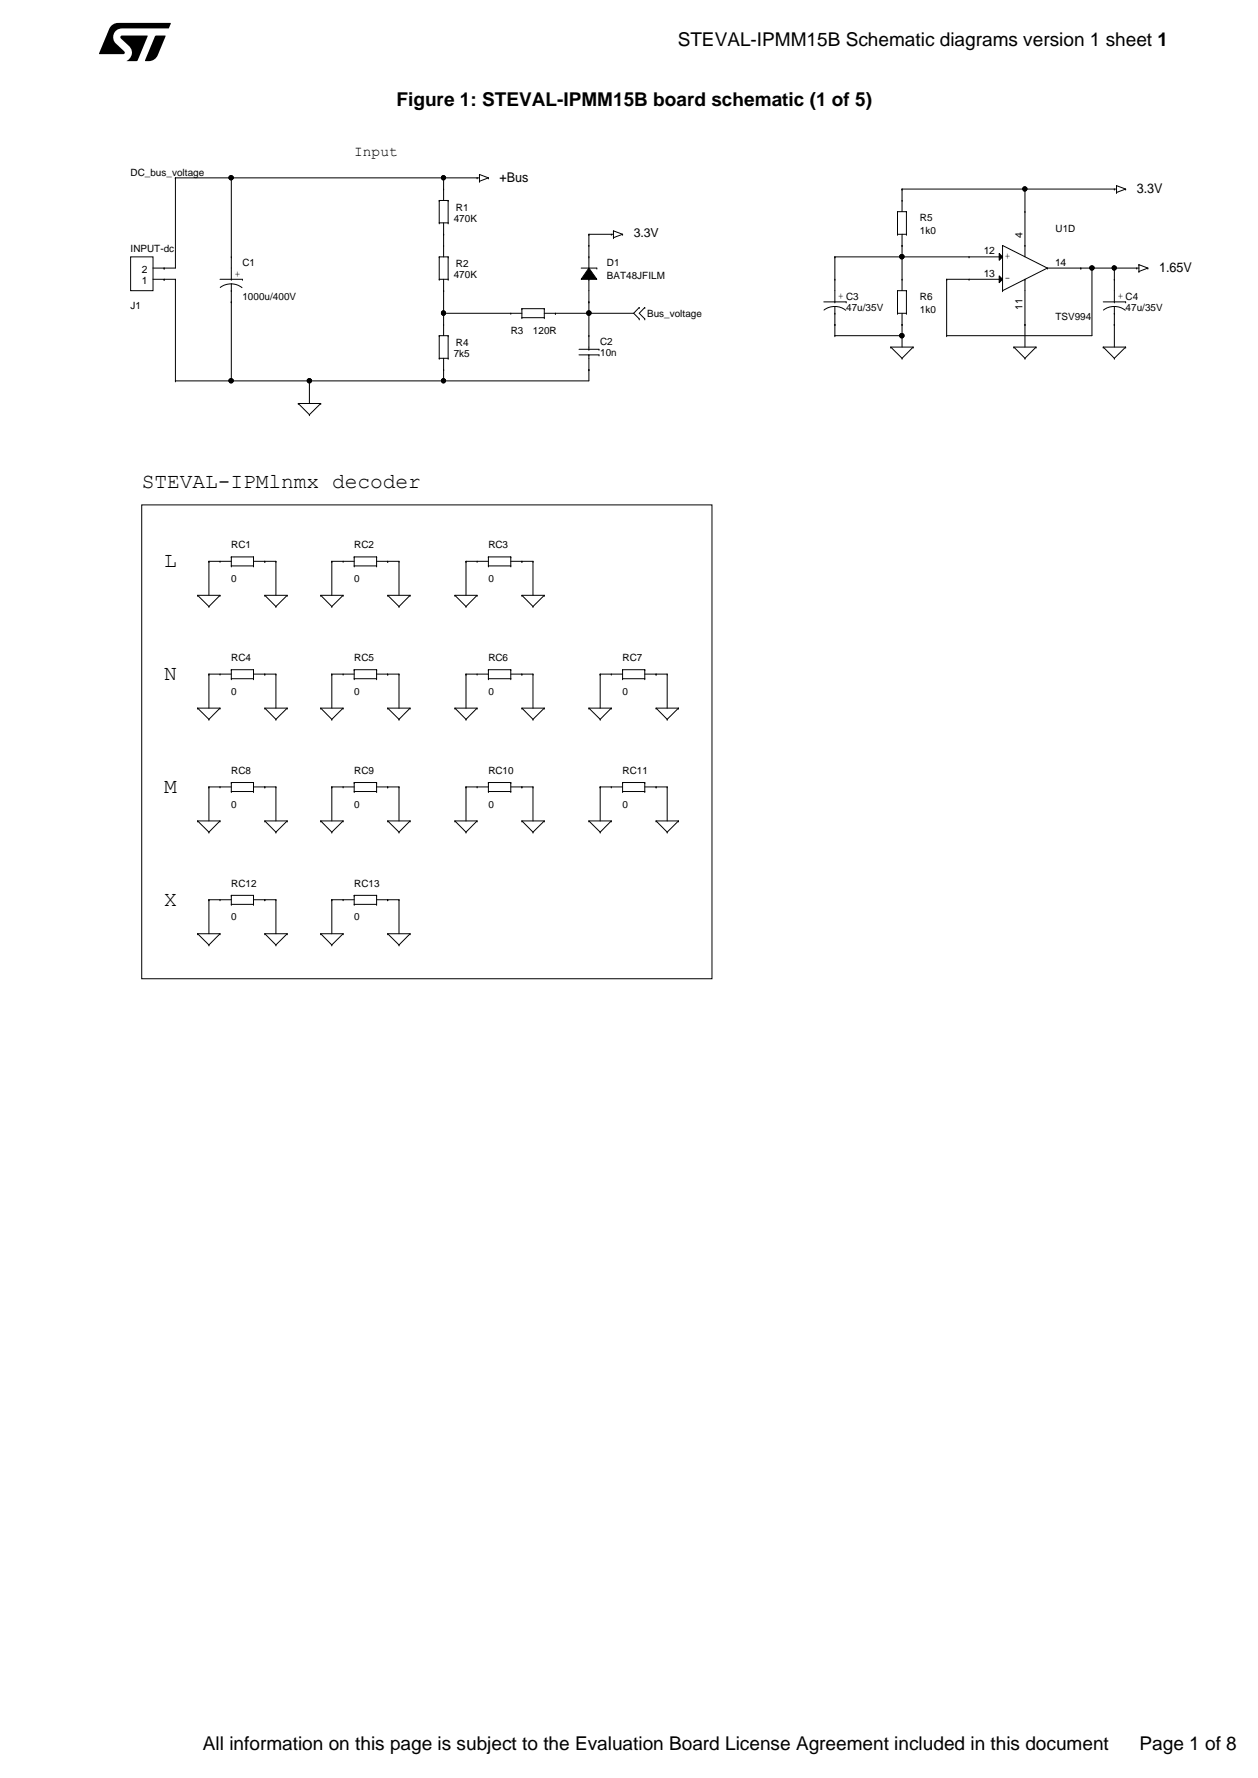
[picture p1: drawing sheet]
<svg xmlns="http://www.w3.org/2000/svg" width="210mm" height="297mm" viewBox="0 0 210 297" stroke-linecap="round" stroke-linejoin="round" font-family="sans-serif">
<path d="M20.2 6l4.4-.1 .1 .1-1.8 4.2h-1.8a1.56 1.56 0 0 0 .5-2.5l-1.4-1.3-.1-.2zM25.9 6l1.7-.1 .1 .1-1.4 3.2a1.61 1.61 0 0 1-1.5 1h-.5l-.1-.1zM18.7 4.2l.6-.3 .4-.1h8.7l.1 .1-.4 .8h-7.7a1.46 1.46 0 0 0-1.4 .9 1.46 1.46 0 0 0 .3 1.6l1.4 1.4 .1 .2v.2h-4.2l1.6-4.2z" fill="#000"/>
<g fill="none" stroke="#000" stroke-width=".17">
<path d="M29.3 29.7h.1M29.3 29.7h50.7M29.3 29.7v15.1h-3.8M38.6 29.7h.1M38.6 29.7v17M73.3 37.2h.1M73.3 33.5h.1M73.3 33.5v3.7M73.3 37.2h1.5M73.3 33.5h1.5M74.1 31.6h.1M74.1 39.1h.1"/>
<path d="M74.1 29.7h.1M74.1 29.7v3.8M74.1 37.2v5.7M74.8 37.2h.1M74.8 33.5h.1M74.8 33.5v3.7M79.6 29.7h.1M80 30.3h.1M80 29.1h.1M80 29.1v1.2M80 29.1l1.5 .6M81.5 29.7h.1"/>
<path d="M81.5 29.7l-1.5 .6M98.3 39.1h.1M98.3 39.1h4.1M98.3 39.1v5.7M102 39.1h.1M102.4 39.7h.1M102.4 38.6h.1M102.4 38.6v1.1M102.4 38.6l1.5 .5M103.9 39.1h.1M103.9 39.1l-1.5 .6M149.8 35.4h.1"/>
<path d="M149.8 39.1h.1M149.8 39.1h1.5M149.8 35.4v3.7M149.8 35.4h1.5M150.6 33.5h.1M150.6 31.6h.1M150.6 31.6h35.8M150.6 31.6v3.8M150.6 39.1v9.5M151.3 35.4h.1M151.3 39.1h.1M151.3 35.4v3.7"/>
<path d="M171.1 35.4h.1M171.1 31.6h.1M171.1 31.6v11.3M186 31.6h.1M186.4 31l1.5 .6M186.4 32.2h.1M186.4 31h.1M186.4 31v1.2M187.9 31.6h.1M187.9 31.6l-1.5 .6M21.8 42.9h3.7v5.7h-3.7zM25.5 46.7h3.8"/>
<path d="M27.4 46.7h.1M27.4 44.8h.1M29.3 46.7h.1M29.3 46.7v16.9M36.7 46.7h3.8M38.6 47.4l1.1 .2 .7 .5M38.6 48.6h.1M38.6 46.7h.1M38.6 47.4l-1.2 .2-.6 .4M38.6 42.9h.1M38.6 50.4h.1M38.6 47.4v16.2"/>
<path d="M40.5 46.7h.1M73.3 46.7h.1M73.3 42.9h.1M73.3 59.8h.1M73.3 56.1h.1M73.3 46.7h1.5M73.3 42.9v3.8M73.3 56.1v3.7M73.3 42.9h1.5M73.3 59.8h1.5M73.3 56.1h1.5M74.1 41h.1"/>
<path d="M74.1 48.6h.1M74.1 54.2h.1M74.1 52.3h.1M74.1 46.7v9.4M74.1 59.8v3.8M74.1 52.3h13M74.8 46.7h.1M74.8 42.9h.1M74.8 59.8h.1M74.8 56.1h.1M74.8 42.9v3.8M74.8 56.1v3.7"/>
<path d="M85.3 52.3h.1M87.1 51.6h.1M87.1 53.1h.1M87.1 53.1h3.8M87.1 51.6h3.8M87.1 51.6v1.5M90.9 53.1h.1M90.9 51.6h.1M90.9 51.6v1.5M90.9 52.3h14.9M92.7 52.3h.1M96.6 59.3h3.4"/>
<path d="M96.6 58.3h3.4M97 44.8h2.6M98.3 44.8l1.3 1.9h-2.6zM98.3 46.7h.1M98.3 42.9h.1M98.3 50.4h.1M98.3 41h.1M98.3 58.3h.1M98.3 59.3h.1M98.3 56.1h.1M98.3 52.3h.1M98.3 46.7v11.6"/>
<path d="M98.3 59.3v4.3h-69M99.6 44.8h.1M100 59.3h.1M100 58.3h.1M105.8 52.3l.9 1M106.7 51.4h.1M106.7 53.3h.1M106.7 51.4l-.9 .9M107.6 53.3h.1M107.6 51.4h.1M107.6 51.4l-.9 .9 .9 1M137.5 50.4h3.8"/>
<path d="M139.4 52.3h.1M139.4 50.4h.1M139.4 51.2l-.8 .1-1.1 .5M139.4 46.7h.1M139.4 54.2h.1M139.4 56.1h.1M139.4 42.9h.1M139.4 42.9h28M139.4 42.9v7.5M139.4 51.2v4.9M139.4 56.1h11.2M139.4 51.2l1.1 .2 .7 .4"/>
<path d="M141.3 50.4h.1M148.7 58h.1M148.7 58h3.7M148.7 58l1.9 1.8M149.8 48.6h.1M149.8 52.3h.1M149.8 52.3h1.5M149.8 48.6h1.5M149.8 48.6v3.7M150.6 59.8h.1M150.6 54.2h.1M150.6 46.7h.1"/>
<path d="M150.6 41h.1M150.6 42.9h.1M150.6 56.1h.1M150.6 52.3v5.7M151.3 48.6h.1M151.3 52.3h.1M151.3 48.6v3.7M152.4 58h.1M152.4 58l-1.8 1.8M158 46.7h.1M158 56.1h.1M158 46.7h9.4"/>
<path d="M158 46.7v9.4M161.8 42.9h.1M161.8 46.7h.1M166.8 42.3l.6 .6-.6 .6zM166.8 46.1l.6 .6-.6 .5zM167.4 41h.1M167.4 48.6h.1M167.4 41l7.4 3.8M167.4 41v7.6M169.2 58h.1M169.2 58h3.7M169.2 58l1.9 1.8"/>
<path d="M171.1 59.8h.1M171.1 41h.1M171.1 46.7h.1M171.1 54.2h.1M171.1 46.7v11.3M172.9 58h.1M172.9 58l-1.8 1.8M174.8 44.8h.1M174.8 44.8h15.3M174.8 44.8l-7.4 3.8M180.4 44.8h.1M182.3 44.8h.1"/>
<path d="M182.3 44.8v11.3h-24.3M184.2 58h.1M184.2 58h3.7M184.2 58l1.8 1.8M184.2 50.4h3.7M186 51.2l1.2 .2 .6 .4M186 59.8h.1M186 52.3h.1M186 50.4h.1M186 51.2l-.8 .1-1 .5M186 46.7h.1M186 54.2h.1"/>
<path d="M186 44.8h.1M186 44.8v5.6M186 51.2v6.8M187.9 58h.1M187.9 50.4h.1M187.9 58l-1.9 1.8M189.8 44.8h.1M190.1 45.3h.1M190.1 44.2h.1M190.1 44.2v1.1M190.1 44.2l1.5 .6M191.6 44.8h.1"/>
<path d="M191.6 44.8l-1.5 .5M29.3 63.6h.1M38.6 63.6h.1M49.8 67.4h.1M49.8 67.4h3.7M49.8 67.4l1.8 1.9M51.6 69.3h.1M51.6 63.6h.1M51.6 63.6v3.8M53.5 67.4h.1M53.5 67.4l-1.9 1.9M74.1 61.8h.1"/>
<path d="M74.1 63.6h.1M98.3 61.8h.1M23.7 84.3h95.2v79.2h-95.2zM33 99.4h.1M33 99.4h3.7M33 99.4l1.9 1.9M34.9 93.8h.1M34.9 93.8h3.7M34.9 93.8v5.6M36.7 99.4h.1M36.7 93.8h.1M36.7 99.4l-1.8 1.9"/>
<path d="M38.6 93h.1M38.6 94.5h.1M38.6 94.5h3.7M38.6 93h3.7M38.6 93v1.5M42.3 94.5h.1M42.3 93h.1M42.3 93.8h3.8M42.3 93v1.5M44.2 99.4h.1M44.2 93.8h.1M44.2 99.4h3.7"/>
<path d="M44.2 99.4l1.9 1.9M46.1 93.8h.1M46.1 93.8v5.6M47.9 99.4h.1M47.9 99.4l-1.8 1.9M53.5 99.4h.1M53.5 99.4h3.8M53.5 99.4l1.9 1.9M55.4 93.8h.1M55.4 93.8h3.7M55.4 93.8v5.6M57.3 99.4h.1"/>
<path d="M57.3 93.8h.1M57.3 99.4l-1.9 1.9M59.1 93h.1M59.1 94.5h.1M59.1 94.5h3.8M59.1 93h3.8M59.1 93v1.5M62.9 94.5h.1M62.9 93h.1M62.9 93v1.5M62.9 93.8h3.7M64.7 99.4h.1"/>
<path d="M64.7 93.8h.1M64.7 99.4h3.8M64.7 99.4l1.9 1.9M66.6 93.8h.1M66.6 93.8v5.6M68.5 99.4h.1M68.5 99.4l-1.9 1.9M75.9 99.4l1.9 1.9M75.9 99.4h.1M75.9 99.4h3.7M77.8 93.8h.1M77.8 93.8h3.7"/>
<path d="M77.8 93.8v5.6M79.6 99.4h.1M79.6 93.8h.1M79.6 99.4l-1.8 1.9M81.5 93h.1M81.5 94.5h.1M81.5 93v1.5M81.5 94.5h3.8M81.5 93h3.8M85.3 94.5h.1M85.3 93h.1M85.3 93v1.5"/>
<path d="M85.3 93.8h3.7M87.1 99.4h.1M87.1 93.8h.1M87.1 99.4h3.8M87.1 99.4l1.9 1.9M89 93.8h.1M89 93.8v5.6M90.9 99.4h.1M90.9 99.4l-1.9 1.9M33 118.3h.1M33 118.3h3.7M33 118.3l1.9 1.9"/>
<path d="M34.9 101.3h.1M34.9 112.6h.1M34.9 112.6h3.7M34.9 112.6v5.7M36.7 118.3h.1M36.7 112.6h.1M36.7 118.3l-1.8 1.9M38.6 111.9h.1M38.6 113.4h.1M38.6 113.4h3.7M38.6 111.9h3.7M38.6 111.9v1.5"/>
<path d="M42.3 113.4h.1M42.3 111.9h.1M42.3 112.6h3.8M42.3 111.9v1.5M44.2 118.3h.1M44.2 112.6h.1M44.2 118.3h3.7M44.2 118.3l1.9 1.9M46.1 101.3h.1M46.1 112.6h.1M46.1 112.6v5.7M47.9 118.3h.1"/>
<path d="M47.9 118.3l-1.8 1.9M53.5 118.3h.1M53.5 118.3h3.8M53.5 118.3l1.9 1.9M55.4 101.3h.1M55.4 112.6h.1M55.4 112.6h3.7M55.4 112.6v5.7M57.3 118.3h.1M57.3 112.6h.1M57.3 118.3l-1.9 1.9M59.1 111.9h.1"/>
<path d="M59.1 113.4h.1M59.1 113.4h3.8M59.1 111.9h3.8M59.1 111.9v1.5M62.9 113.4h.1M62.9 111.9h.1M62.9 112.6h3.7M62.9 111.9v1.5M64.7 118.3h.1M64.7 112.6h.1M64.7 118.3h3.8M64.7 118.3l1.9 1.9"/>
<path d="M66.6 101.3h.1M66.6 112.6h.1M66.6 112.6v5.7M68.5 118.3h.1M68.5 118.3l-1.9 1.9M75.9 118.3l1.9 1.9M75.9 118.3h.1M75.9 118.3h3.7M77.8 101.3h.1M77.8 112.6h.1M77.8 112.6h3.7M77.8 112.6v5.7"/>
<path d="M79.6 118.3h.1M79.6 112.6h.1M79.6 118.3l-1.8 1.9M81.5 111.9h.1M81.5 113.4h.1M81.5 113.4h3.8M81.5 111.9h3.8M81.5 111.9v1.5M85.3 113.4h.1M85.3 111.9h.1M85.3 111.9v1.5M85.3 112.6h3.7"/>
<path d="M87.1 118.3h.1M87.1 112.6h.1M87.1 118.3h3.8M87.1 118.3l1.9 1.9M89 101.3h.1M89 112.6h.1M89 112.6v5.7M90.9 118.3h.1M90.9 118.3l-1.9 1.9M98.3 118.3h.1M98.3 118.3h3.7M98.3 118.3l1.9 1.9"/>
<path d="M100.2 112.6h.1M100.2 112.6v5.7M100.2 112.6h3.7M102 118.3h.1M102 112.6h.1M102 118.3l-1.8 1.9M103.9 111.9h.1M103.9 113.4h.1M103.9 113.4h3.7M103.9 111.9h3.7M103.9 111.9v1.5M107.6 113.4h.1"/>
<path d="M107.6 111.9h.1M107.6 112.6h3.8M107.6 111.9v1.5M109.5 118.3h.1M109.5 112.6h.1M109.5 118.3h3.8M109.5 118.3l1.9 1.9M111.4 112.6h.1M111.4 112.6v5.7M113.3 118.3h.1M113.3 118.3l-1.9 1.9M33 137.1h.1"/>
<path d="M33 137.1h3.7M33 137.1l1.9 1.9M34.9 120.2h.1M34.9 139h.1M34.9 131.5h.1M34.9 131.5h3.7M34.9 131.5v5.6M36.7 137.1h.1M36.7 131.5h.1M36.7 137.1l-1.8 1.9M38.6 130.7h.1M38.6 132.2h.1"/>
<path d="M38.6 130.7v1.5M38.6 132.2h3.7M38.6 130.7h3.7M42.3 132.2h.1M42.3 130.7h.1M42.3 130.7v1.5M42.3 131.5h3.8M44.2 137.1h.1M44.2 131.5h.1M44.2 137.1h3.7M44.2 137.1l1.9 1.9M46.1 120.2h.1"/>
<path d="M46.1 139h.1M46.1 131.5h.1M46.1 131.5v5.6M47.9 137.1h.1M47.9 137.1l-1.8 1.9M53.5 137.1h.1M53.5 137.1h3.8M53.5 137.1l1.9 1.9M55.4 120.2h.1M55.4 139h.1M55.4 131.5h.1M55.4 131.5h3.7"/>
<path d="M55.4 131.5v5.6M57.3 137.1h.1M57.3 131.5h.1M57.3 137.1l-1.9 1.9M59.1 130.7h.1M59.1 132.2h.1M59.1 130.7v1.5M59.1 132.2h3.8M59.1 130.7h3.8M62.9 132.2h.1M62.9 130.7h.1M62.9 130.7v1.5"/>
<path d="M62.9 131.5h3.7M64.7 137.1h.1M64.7 131.5h.1M64.7 137.1h3.8M64.7 137.1l1.9 1.9M66.6 120.2h.1M66.6 139h.1M66.6 131.5h.1M66.6 131.5v5.6M68.5 137.1h.1M68.5 137.1l-1.9 1.9M75.9 137.1l1.9 1.9"/>
<path d="M75.9 137.1h.1M75.9 137.1h3.7M77.8 120.2h.1M77.8 139h.1M77.8 131.5h.1M77.8 131.5h3.7M77.8 131.5v5.6M79.6 137.1h.1M79.6 131.5h.1M79.6 137.1l-1.8 1.9M81.5 130.7h.1M81.5 132.2h.1"/>
<path d="M81.5 130.7v1.5M81.5 132.2h3.8M81.5 130.7h3.8M85.3 132.2h.1M85.3 130.7h.1M85.3 130.7v1.5M85.3 131.5h3.7M87.1 137.1h.1M87.1 131.5h.1M87.1 137.1h3.8M87.1 137.1l1.9 1.9M89 120.2h.1"/>
<path d="M89 139h.1M89 131.5h.1M89 131.5v5.6M90.9 137.1h.1M90.9 137.1l-1.9 1.9M98.3 137.1h.1M98.3 137.1h3.7M98.3 137.1l1.9 1.9M100.2 120.2h.1M100.2 139h.1M100.2 131.5h.1M100.2 131.5v5.6"/>
<path d="M100.2 131.5h3.7M102 137.1h.1M102 131.5h.1M102 137.1l-1.8 1.9M103.9 130.7h.1M103.9 132.2h.1M103.9 132.2h3.7M103.9 130.7h3.7M103.9 130.7v1.5M107.6 132.2h.1M107.6 130.7h.1M107.6 131.5h3.8"/>
<path d="M107.6 130.7v1.5M109.5 137.1h.1M109.5 131.5h.1M109.5 137.1h3.8M109.5 137.1l1.9 1.9M111.4 120.2h.1M111.4 139h.1M111.4 131.5h.1M111.4 131.5v5.6M113.3 137.1h.1M113.3 137.1l-1.9 1.9M33 156h.1"/>
<path d="M33 156h3.7M33 156l1.9 1.8M34.9 157.8h.1M34.9 150.3h.1M34.9 150.3h3.7M34.9 150.3v5.7M36.7 156h.1M36.7 150.3h.1M36.7 156l-1.8 1.8M38.6 149.6h.1M38.6 151.1h.1M38.6 151.1h3.7"/>
<path d="M38.6 149.6h3.7M38.6 149.6v1.5M42.3 151.1h.1M42.3 149.6h.1M42.3 149.6v1.5M42.3 150.3h3.8M44.2 156h.1M44.2 150.3h.1M44.2 156h3.7M44.2 156l1.9 1.8M46.1 157.8h.1M46.1 150.3h.1"/>
<path d="M46.1 150.3v5.7M47.9 156h.1M47.9 156l-1.8 1.8M53.5 156h.1M53.5 156h3.8M53.5 156l1.9 1.8M55.4 157.8h.1M55.4 150.3h.1M55.4 150.3h3.7M55.4 150.3v5.7M57.3 156h.1M57.3 150.3h.1"/>
<path d="M57.3 156l-1.9 1.8M59.1 149.6h.1M59.1 151.1h.1M59.1 149.6v1.5M59.1 151.1h3.8M59.1 149.6h3.8M62.9 151.1h.1M62.9 149.6h.1M62.9 149.6v1.5M62.9 150.3h3.7M64.7 156h.1M64.7 150.3h.1"/>
<path d="M64.7 156h3.8M64.7 156l1.9 1.8M66.6 157.8h.1M66.6 150.3h.1M66.6 150.3v5.7M68.5 156h.1M68.5 156l-1.9 1.8"/>
<circle cx="38.6" cy="29.7" r=".36"/>
<circle cx="74" cy="29.7" r=".36"/>
<circle cx="171.1" cy="31.6" r=".36"/>
<circle cx="74" cy="52.3" r=".36"/>
<circle cx="98.3" cy="52.3" r=".37"/>
<circle cx="150.5" cy="56.1" r=".37"/>
<circle cx="150.5" cy="42.9" r=".37"/>
<circle cx="182.3" cy="44.8" r=".36"/>
<circle cx="186" cy="44.8" r=".36"/>
<circle cx="38.6" cy="63.6" r=".36"/>
<circle cx="51.7" cy="63.6" r=".36"/>
<circle cx="74" cy="63.6" r=".36"/>
</g>
<g fill="#000">
<path d="M166.8 42.3l.6 .6-.6 .6zM166.8 46.1l.6 .6-.6 .5z"/>
<path d="M98.3 44.8l1.3 1.9h-2.6z" fill-rule="evenodd"/>
<circle cx="38.6" cy="29.7" r=".36"/>
<circle cx="74" cy="29.7" r=".36"/>
<circle cx="171.1" cy="31.6" r=".36"/>
<circle cx="74" cy="52.3" r=".36"/>
<circle cx="98.3" cy="52.3" r=".37"/>
<circle cx="150.5" cy="56.1" r=".37"/>
<circle cx="150.5" cy="42.9" r=".37"/>
<circle cx="182.3" cy="44.8" r=".36"/>
<circle cx="186" cy="44.8" r=".36"/>
<circle cx="38.6" cy="63.6" r=".36"/>
<circle cx="51.7" cy="63.6" r=".36"/>
<circle cx="74" cy="63.6" r=".36"/>
</g>
<g font-size="3.6">
<text x="23.7" y="81.5">STEVAL-IPMlnmx decoder</text>
<text x="27.4" y="94.7">L</text>
<text x="27.4" y="113.6">N</text>
<text x="27.4" y="132.4">M</text>
<text x="27.4" y="151.3">X</text>
</g>
<g font-size="3.2">
<text x="113.1" y="7.7">STEVAL-IPMM15B Schematic diagrams version 1 sheet 1</text>
<text x="66.2" y="17.7">Figure 1: STEVAL-IPMM15B board schematic (1 of 5)</text>
<text x="33.9" y="292.4">All information on this page is subject to the Evaluation Board License Agreement included in this document</text>
<text x="190.2" y="292.4">Page 1 of 8</text>
</g>
<text font-size="2.4" x="59.1" y="26">Input</text>
<g font-size="2.2">
<text x="83.4" y="30.4">+Bus</text>
<text x="189.8" y="32.3">3.3V</text>
<text x="193.5" y="45.5">1.65V</text>
</g>
<text font-size="2.1" x="105.8" y="39.7">3.3V</text>
<g font-size="1.7">
<text x="21.8" y="29.3">DC_bus_voltage</text>
<text x="76.1" y="35.2">R1</text>
<text x="75.7" y="37.1">470K</text>
<text x="153.6" y="36.9">R5</text>
<text x="153.6" y="39.2">1k0</text>
<text x="170.7" y="39.7" transform="rotate(-90 170.7 39.7)">4</text>
<text x="176.2" y="38.8">U1D</text>
<text x="21.8" y="42.2">INPUT-dc</text>
<text x="23.7" y="47.5">1</text>
<text x="23.7" y="45.6">2</text>
<text x="39.2" y="46.3">+</text>
<text x="40.5" y="44.4">C1</text>
<text x="75.7" y="46.5">470K</text>
<text x="76.1" y="44.6">R2</text>
<text x="101.3" y="44.4">D1</text>
<text x="101.3" y="46.7">BAT48JFILM</text>
<text x="164.2" y="42.5">12</text>
<text x="164.2" y="46.3">13</text>
<text x="167.7" y="47">-</text>
<text x="167.7" y="43.2">+</text>
<text x="176.1" y="44.4">14</text>
<text x="21.8" y="51.6">J1</text>
<text x="40.5" y="50.1">1000u/400V</text>
<text x="108" y="52.9">Bus_voltage</text>
<text x="139.9" y="50">+ C3</text>
<text x="141.3" y="52">47u/35V</text>
<text x="153.6" y="50.1">R6</text>
<text x="153.6" y="52.3">1k0</text>
<text x="170.7" y="51.8" transform="rotate(-90 170.7 51.8)">11</text>
<text x="176.2" y="53.4">TSV994</text>
<text x="186.6" y="50">+ C4</text>
<text x="187.9" y="52">47u/35V</text>
<text x="75.7" y="59.7">7k5</text>
<text x="76.1" y="57.8">R4</text>
<text x="85.3" y="55.7">R3</text>
<text x="89" y="55.7">120R</text>
<text x="100.2" y="57.6">C2</text>
<text x="100.2" y="59.5">10n</text>
<text x="38.6" y="91.6">RC1</text>
<text x="59.1" y="91.6">RC2</text>
<text x="81.5" y="91.6">RC3</text>
<text x="38.6" y="97.2">0</text>
<text x="59.1" y="97.2">0</text>
<text x="81.5" y="97.2">0</text>
<text x="38.6" y="110.4">RC4</text>
<text x="59.1" y="110.4">RC5</text>
<text x="81.5" y="110.4">RC6</text>
<text x="103.9" y="110.4">RC7</text>
<text x="38.6" y="116">0</text>
<text x="59.1" y="116">0</text>
<text x="81.5" y="116">0</text>
<text x="103.9" y="116">0</text>
<text x="38.6" y="129.2">RC8</text>
<text x="59.1" y="129.2">RC9</text>
<text x="81.5" y="129.2">RC10</text>
<text x="103.9" y="129.2">RC11</text>
<text x="38.6" y="134.9">0</text>
<text x="59.1" y="134.9">0</text>
<text x="81.5" y="134.9">0</text>
<text x="103.9" y="134.9">0</text>
<text x="38.6" y="148.1">RC12</text>
<text x="59.1" y="148.1">RC13</text>
<text x="38.6" y="153.7">0</text>
<text x="59.1" y="153.7">0</text>
</g>
</svg>
